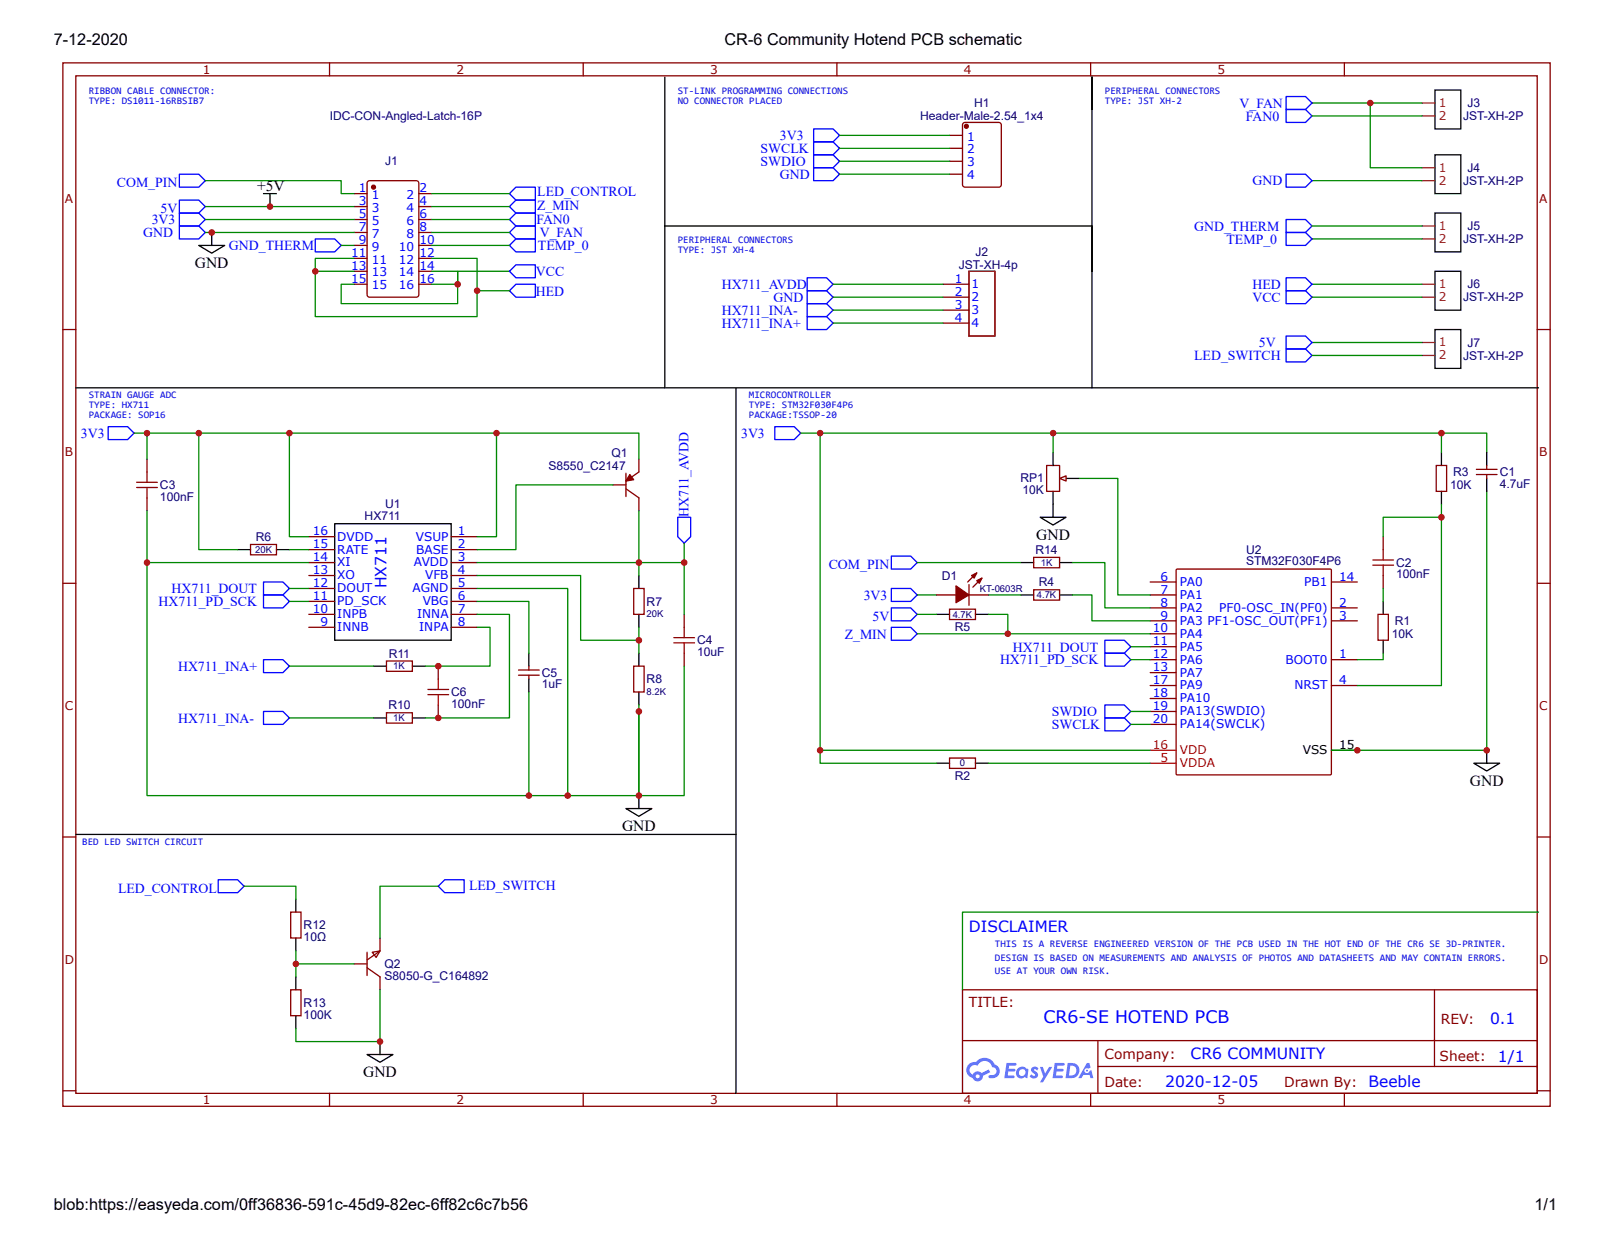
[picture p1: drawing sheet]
<svg xmlns="http://www.w3.org/2000/svg" width="279mm" height="216mm" viewBox="0 0 279 216" stroke-linecap="round" stroke-linejoin="round" font-family="sans-serif">
<g fill="none" stroke="#800" stroke-width=".22">
<path d="M10.9 10.9h257.9v180.9h-257.9zM13.1 13.1h253.5v176.5h-253.5zM57.1 10.9v2.2M101.2 10.9v2.2M145.2 10.9v2.2M189.2 10.9v2.2M233.2 10.9v2.2M10.9 57.1h2.2M266.6 57.1h2.2M10.9 101.2h2.2M266.6 101.2h2.2M10.9 145.2h2.2"/>
<path d="M266.6 145.2h2.2M166.9 171.6h99.7v18h-99.7zM248.8 171.7v13.2M10.9 189.2h2.2M57.1 189.6v2.2M101.2 189.6v2.2M145.2 189.6v2.2M167 180.5h99.5M189.2 189.6v2.2M190.4 184.9h76.1M190.4 180.5v8.9M233.2 189.6v2.2"/>
<path d="M266.6 189.2h2.2"/>
</g>
<g fill="#58f">
<path d="M179 185.1l.5-.1h.3l.3 .3-.2 .4a.3 .3 0 0 0-.3-.3 .3 .3 0 0 0-.3 .1l.1 .1a.75 .75 0 0 1 .6 .6 .75 .75 0 0 1-.3 .7l-.6 .1-.5-.3 .3-.4 .4 .3 .2-.2a1.05 1.05 0 0 1-.6-1.2z"/>
<path d="M180.4 185h.5l.4 1.2 .7-1.2h.5l-1.6 2.7h-.5l.5-1z"/>
<path d="M174.6 184.3l1.6 .1 .1 .2-.2 .2h-1.1l-.1 .5h1l.2 .3-.2 .2h-1l-.1 .7h.9l.2 .1v.3l-1.7 .1z"/>
<path d="M182.9 184.3l1.7 .1 .1 .2-.3 .2h-1l-.1 .5h1l.2 .3-.3 .2h-1l-.1 .7h1l.2 .1v.3l-1.8 .1z"/>
<path d="M188.5 184.3h.4l.2 .8-.3 .2a.45 .45 0 0 0-.7 .2 .45 .45 0 0 0 .3 .6 .45 .45 0 0 0 .6-.4l.3-.1 .3 1.4h-.5l-.1-.6h-1.1l-.3 .6h-.6z"/>
<path d="M185.2 184.3l-.4 2.7h.9a1.34 1.34 0 0 0 1.5-1.4 1.34 1.34 0 0 0-1.6-1.3zM185.6 184.8a.88 .88 0 0 1 1.1 .9 .88 .88 0 0 1-1.1 .8h-.2z"/>
<path d="M176.5 185.4a.98 .98 0 0 0-.1 1.3 .98 .98 0 0 0 1.4 .1l.4 .2 .2-1.5-.1-.1-.3-.1a.96 .96 0 0 0-1.5 .1zM176.6 186a.6 .6 0 0 1 1.2 0 .6 .6 0 0 1-1.2 0z"/>
<path d="M168 184.6a1.39 1.39 0 0 0 .7 2.3 .92 .92 0 0 0 1 .6 .92 .92 0 0 0 .8-.9l1.2-.7-.2-.4-1.3 .6a.93 .93 0 0 0-1.5 .3 .89 .89 0 0 1-.4-1.3 .89 .89 0 0 1 1.2-.3 1.35 1.35 0 0 1 1.4-.8 1.35 1.35 0 0 1 1.2 1.1 .73 .73 0 0 1 .7 .9 .73 .73 0 0 1-1 .4 .28 .28 0 0 0-.4 .3 .28 .28 0 0 0 .3 .3 1.26 1.26 0 0 0 1.6-.8 1.26 1.26 0 0 0-.8-1.6 2 2 0 0 0-3.3-.4l-.7 .1zM169.2 186.7a.35 .35 0 0 1 .7 0 .35 .35 0 0 1-.7 0z"/>
<circle cx="188.5" cy="185.7" r=".17"/>
</g>
<path d="M63.8 31.5l.3-.2h8.1a.45 .45 0 0 1 .4 .5v19.3a.45 .45 0 0 1-.4 .4h-8.1a.45 .45 0 0 1-.4-.4v-19.3z" fill="none" stroke="#800" stroke-width=".22"/>
<circle cx="64.8" cy="32.5" r=".34" fill="#800"/>
<g fill="none" stroke="#800" stroke-width=".22">
<path d="M61.4 33.6h2.3M61.4 35.8h2.3M61.4 38.1h2.3M72.6 33.6h2.3M72.6 35.8h2.3M72.6 38.1h2.3M167.1 21.4l.3-.2h5.8a.45 .45 0 0 1 .5 .5v10.3a.45 .45 0 0 1-.5 .5h-5.8a.45 .45 0 0 1-.5-.5v-10.3zM61.4 49.3h2.3M61.4 47h2.3M61.4 44.8h2.3M61.4 40.3h2.3M61.4 42.6h2.3"/>
<path d="M72.6 49.3h2.3M72.6 47h2.3M72.6 44.8h2.3M72.6 40.3h2.3M72.6 42.6h2.3"/>
<circle cx="64.8" cy="32.5" r=".34"/>
</g>
<path d="M31.1 30.2h3.4l1.1 1.1-1.1 1.2h-3.4zM31.1 34.7h3.4l1.1 1.1-1.1 1.1h-3.4zM31.1 36.9h3.4l1.1 1.2-1.1 1.1h-3.4zM31.1 39.2h3.4l1.1 1.1-1.1 1.1h-3.4zM89.5 32.5h3.3v2.2h-3.3l-1.1-1.1zM89.5 34.7h3.3v2.2h-3.3l-1.1-1.1zM89.5 36.9h3.3v2.3h-3.3l-1.1-1.1zM54.7 41.4h3.3l1.2 1.2-1.2 1.1h-3.3zM88.4 40.3l1.1-1.1h3.3v2.2h-3.3zM88.4 42.6l1.1-1.2h3.3v2.3h-3.3zM88.4 47l1.1-1.1h3.3v2.3h-3.3zM88.4 50.4l1.1-1.1h3.3v2.2h-3.3z" fill="none" stroke="#00f" stroke-width=".22"/>
<g fill="none" stroke="#080" stroke-width=".22">
<path d="M35.6 31.3h23.6v2.3h2.2M35.6 35.8h25.8M35.6 38.1h25.8M74.9 33.6h13.5M74.9 35.8h13.5M74.9 38.1h13.5M35.6 40.3h25.8M59.2 42.6h2.2M61.4 44.8h-6.7v2.2M74.9 44.8h7.8v10.1h-28v-7.9h6.7M74.9 47h4.5v2.3h-4.5M74.9 40.3h13.5"/>
<path d="M74.9 42.6h13.5M88.4 47h-9v2.3"/>
</g>
<path d="M115.3 13.4v53.9h-102.2M45.7 33.6h2.2M46.8 33.6v2.2M34.5 42.6h4.5l-2.3 1.3zM36.7 40.3v2.3" fill="none" stroke="#000" stroke-width=".22"/>
<circle cx="167.6" cy="21.9" r=".34" fill="#800"/>
<g fill="none" stroke="#800" stroke-width=".22">
<path d="M164.7 23.5h2.2M164.7 25.7h2.2M164.7 28h2.2M164.7 30.2h2.2M181.5 80.7h2.3v4.5h-2.3zM204 98.7h26.8v35.6h-26.8zM199.5 114.4h4.5M199.5 118.9h4.5M199.5 100.9h4.5M199.5 103.2h4.5M199.5 105.4h4.5M199.5 107.7h4.5"/>
<path d="M199.5 109.9h4.5M199.5 112.2h4.5M199.5 116.6h4.5M230.9 114.4h4.5M230.9 118.9h4.5M230.9 100.9h4.5M230.9 105.4h4.5M230.9 107.7h4.5M199.5 121.1h4.5M199.5 123.4h4.5M199.5 125.6h4.5"/>
<circle cx="167.6" cy="21.9" r=".34"/>
</g>
<g fill="none" stroke="#00f" stroke-width=".22">
<path d="M223.1 19h3.3l1.1 1.1-1.1 1.1h-3.3zM223.1 16.7h3.3l1.1 1.2-1.1 1.1h-3.3zM141.1 22.4h3.4l1.1 1.1-1.1 1.1h-3.4zM141.1 24.6h3.4l1.1 1.1-1.1 1.1h-3.4zM141.1 26.8h3.4l1.1 1.2-1.1 1.1h-3.4zM141.1 29.1h3.4l1.1 1.1-1.1 1.1h-3.4zM223.1 30.2h3.3l1.1 1.1-1.1 1.2h-3.3zM223.1 38.1h3.3l1.1 1.1-1.1 1.1h-3.3zM140 48.2h3.4l1.1 1.1-1.1 1.1h-3.4zM140 50.4h3.4l1.1 1.1-1.1 1.2h-3.4zM140 52.7h3.4l1.1 1.1-1.1 1.1h-3.4zM140 54.9h3.4l1.1 1.1-1.1 1.1h-3.4z"/>
<path d="M223.1 40.3h3.3l1.1 1.1-1.1 1.2h-3.3zM223.1 50.4h3.3l1.1 1.1-1.1 1.2h-3.3zM223.1 48.2h3.3l1.1 1.1-1.1 1.1h-3.3zM223.1 58.3h3.3l1.1 1.1-1.1 1.1h-3.3zM223.1 60.5h3.3l1.1 1.1-1.1 1.2h-3.3z"/>
</g>
<g fill="none" stroke="#080" stroke-width=".22">
<path d="M227.5 17.9h19.1M237.6 17.9v11.2h9M145.6 23.5h19.1M145.6 25.7h19.1M145.6 28h19.1M145.6 30.2h19.1M227.5 20.1h19.1M227.5 31.3h19.1M227.5 39.2h19.1M82.7 50.4h5.7M227.5 41.4h19.1M227.5 49.3h19.1"/>
<path d="M227.5 51.5h19.1M227.5 59.4h19.1M227.5 61.6h19.1"/>
</g>
<path d="M189.4 19v-5.6v25.8h-74.1M248.9 15.6h4.5v6.8h-4.5zM248.9 36.9h4.5v6.8h-4.5zM248.9 26.8h4.5v6.8h-4.5zM189.4 47v-7.8v28.1h-74.1M248.9 57.1h4.5v6.8h-4.5zM248.9 47h4.5v6.8h-4.5zM182.6 78.5v2.2M189.4 67.3h77.4M182.6 85.2v2.3M184.9 83h2.2M230.9 130.1h4.5" fill="none" stroke="#000" stroke-width=".22"/>
<path d="M246.6 17.9h2.3M246.6 39.2h2.3M246.6 29.1h2.3M246.6 31.3h2.3M246.6 20.1h2.3M246.6 59.4h2.3M246.6 49.3h2.3M246.6 51.5h2.3M246.6 41.4h2.3M246.6 61.6h2.3" fill="none" stroke="#8d2323" stroke-width=".22"/>
<path d="M199.5 130.1h4.5M199.5 132.4h4.5" fill="none" stroke="#f00" stroke-width=".22"/>
<path d="M183.8 83l1.1-.5v.9z" fill="#efefef"/>
<g fill="none" stroke="#800" stroke-width=".22">
<path d="M25.5 79.6v2.2M110.8 79.6v2.2l-2.2 1.6M25.5 86.3v2.3M43.5 94.4h4.4v1.8h-4.4zM53.6 93.1h4.4M53.6 95.3h4.4M53.6 97.6h4.4M53.6 99.8h4.4M78.3 93.1h4.4M78.3 95.3h4.4M78.3 97.6h4.4M78.3 99.8h4.4"/>
<path d="M106.3 84.1h2.3M108.6 84.8l2.2 1.5v2.3M108.6 82.1v4M179.3 96.7h4.5v1.8h-4.5zM183.8 83l1.1-.5v.9zM239.9 93.1v2.2M239.9 99.8v2.2M249.1 80.7h1.8v4.5h-1.8zM256.1 82.3h3.5M256.1 81.4h3.5M257.8 80.7v.7M257.8 82.3v.7"/>
<path d="M53.6 102h4.4M53.6 104.3h4.4M53.6 106.5h4.4M53.6 108.8h4.4M67 114.6h4.5v1.8h-4.5zM76 115.5v2.3M78.3 102h4.4M78.3 104.3h4.4M78.3 106.5h4.4M78.3 108.8h4.4M89.9 117.1h3.6M89.9 116.2h3.6"/>
<path d="M91.7 115.5v.7M91.7 117.1v.7M109.9 115.5h1.8v4.5h-1.8zM109.9 102h1.8v4.5h-1.8zM118.7 106.5v2.3M118.7 113.3v2.2M164.7 105.6h4.5v1.8h-4.5zM179.3 102.3h4.5v1.8h-4.5zM239 106.5h1.8v4.5h-1.8zM67 123.6h4.5v1.8h-4.5zM76 122.3v2.2M164.7 131.5h4.5v1.8h-4.5z"/>
</g>
<g fill="none" stroke="#000" stroke-width=".22">
<path d="M127.6 67.3v122.3M250 78.5v2.2M257.8 78.5v2.2M41.2 95.3h2.3M47.9 95.3h2.3M58 90.8h20.3v20.2h-20.3zM110.8 99.8v2.2M177 97.6h2.3M180.4 89.7h4.5l-2.3 1.3zM182.6 87.5v2.2M183.8 97.6h2.2M250 85.2v2.3"/>
<path d="M257.8 83v2.2M64.8 115.5h2.2M71.5 115.5h2.3M91.7 113.3v2.2M91.7 117.8v2.2M110.8 106.5v2.3M110.8 113.3v2.2M162.4 106.5h2.3M169.2 106.5h2.2M177 103.2h2.3M183.8 103.2h2.2M239.9 104.3v2.2"/>
<path d="M239.9 111v2.3M64.8 124.5h2.2M71.5 124.5h2.3M110.8 120v2.3M162.4 132.4h2.3M169.2 132.4h2.2M255.6 132.4h4.5l-2.3 1.3zM257.8 130.1v2.3"/>
</g>
<path d="M134.4 74h3.3l1.2 1.1-1.2 1.1h-3.3zM154.6 96.4h3.3l1.2 1.2-1.2 1.1h-3.3zM45.7 103.2h3.4l1.1 1.1-1.1 1.1h-3.4zM45.7 100.9h3.4l1.1 1.1-1.1 1.2h-3.4zM154.6 108.8h3.3l1.2 1.1-1.2 1.1h-3.3zM154.6 105.4h3.3l1.2 1.1-1.2 1.2h-3.3zM154.6 102h3.3l1.2 1.2-1.2 1.1h-3.3zM191.6 111h3.4l1.1 1.2-1.1 1.1h-3.4zM191.6 113.3h3.4l1.1 1.1-1.1 1.1h-3.4zM191.6 124.5h3.4l1.1 1.1-1.1 1.1h-3.4zM191.6 122.3h3.4l1.1 1.1-1.1 1.1h-3.4z" fill="none" stroke="#00f" stroke-width=".22"/>
<g fill="none" stroke="#080" stroke-width=".22">
<path d="M138.9 75.1h3.3M182.6 75.1h-40.4v57.3h20.2M182.6 78.5v-3.4h75.2v3.4M159.1 97.6h17.9M186 97.6h5.6v7.8h7.9M187.1 83h6.8v20.2h5.6M250 87.5v31.4h-14.6M250 89.7h-10.1v3.4M257.8 85.2v44.9h-26.9M50.2 102h3.4M50.2 104.3h3.4M159.1 106.5h3.3"/>
<path d="M159.1 109.9h40.4M159.1 103.2h3.3M171.4 106.5h3.4v3.4M171.4 103.2h5.6M186 103.2h3.4v4.5h10.1M196.1 112.2h3.4M196.1 114.4h3.4M239.9 113.3v1.1h-4.5M239.9 102v2.3M142.2 130.1h57.3M171.4 132.4h28.1M196.1 123.4h3.4"/>
<path d="M196.1 125.6h3.4"/>
</g>
<g fill="none" stroke="#a00000" stroke-width=".22">
<path d="M23.7 84.5h3.6M23.7 83.6h3.6M25.5 81.8v1.8M25.5 84.5v1.8M238.1 98h3.6M238.1 97.1h3.6M239.9 95.3v1.8M239.9 98v1.8M74.2 119.6h3.6M76 117.8v1.8M116.9 111.5h3.6M116.9 110.6h3.6"/>
<path d="M118.7 108.8v1.8M118.7 111.5v1.8M74.2 120.5h3.6M76 120.5v1.8"/>
</g>
<path d="M109.2 82.3l.7 .9-1.3 .2z" fill="#800"/>
<path d="M109.2 82.3l.7 .9-1.3 .2zM50.4 158.2h1.8v4.5h-1.8zM50.4 171.6h1.8v4.5h-1.8zM61.4 167.2h2.3M63.7 167.8l2.2 1.6v2.2M63.7 165.1v4.1M64.6 165.1l1.3-.2-.7 1.1zM65.9 162.7v2.2l-2.2 1.6" fill="none" stroke="#800" stroke-width=".22"/>
<path d="M18.8 74h3.3l1.2 1.1-1.2 1.1h-3.3zM117.5 89.7h2.3v3.4l-1.1 1.1-1.2-1.1zM45.7 114.4h3.4l1.1 1.1-1.1 1.1h-3.4zM45.7 123.4h3.4l1.1 1.1-1.1 1.1h-3.4zM37.8 152.6h3.4l1.1 1.1-1.1 1.1h-3.4zM76 153.7l1.1-1.1h3.4v2.2h-3.4z" fill="none" stroke="#00f" stroke-width=".22"/>
<g fill="none" stroke="#080" stroke-width=".22">
<path d="M61.4 49.3h-2.2v3.4h20.2v-3.4M23.3 75.1h26.9v18h3.4M25.5 75.1v4.5M34.5 75.1v20.2h6.7M50.2 75.1h35.9v18h-3.4M86.1 75.1h24.7v4.5M250 75.1v3.4M25.5 88.6v9M50.2 95.3h3.4M53.6 97.6h-28.1v40.4h85.3v-14.6M82.7 99.8h18v11.2h10.1M106.3 84.1h-16.8v11.2h-6.8"/>
<path d="M110.8 88.6v9h-28.1M110.8 99.8v-2.2h7.9v8.9M118.7 94.2v3.4M50.2 115.5h14.6M82.7 104.3h9v9M82.7 102h15.8v36M82.7 106.5h5.7v18h-14.6M82.7 108.8h2.3v6.7h-11.2M110.8 108.8v4.5M118.7 115.5v22.5h-7.9v-15.7M50.2 124.5h14.6M91.7 120v18"/>
<path d="M42.3 153.7h9v2.2M76 153.7h-10.1v9M266.8 158.2h-99.9v13.4M51.3 164.9v4.5M51.3 167.2h10.1M65.9 171.6v9h-14.6v-2.2"/>
</g>
<path d="M110.8 138v2.2M13.1 144.7h114.5M51.3 155.9v2.3M108.6 140.2h4.4l-2.2 1.4zM51.3 162.7v2.2M51.3 169.4v2.2M51.3 176.1v2.3M63.7 182.9h4.5l-2.3 1.3zM65.9 180.6v2.3" fill="none" stroke="#000" stroke-width=".22"/>
<path d="M169.4 100.7l.9-.4-.5 .9z" fill="#800"/>
<path d="M169.4 100.7l.9-.4-.5 .9z" fill="none" stroke="#800" stroke-width=".22"/>
<path d="M168.5 99.8l.9-.4-.5 .9z" fill="#800"/>
<path d="M168.5 99.8l.9-.4-.5 .9zM169.4 99.4l-1.6 1.5M162.4 103.2h3.4M168.1 103.2h3.3M168.1 101.4v3.6M170.3 100.3l-1.6 1.5" fill="none" stroke="#800" stroke-width=".22"/>
<path d="M165.8 101.6l2.3 1.6-2.3 1.3z" fill="#800"/>
<path d="M163.6 49.3h4.5M163.6 51.5h4.5M163.6 53.8h4.5M163.6 56h4.5M165.8 101.6l2.3 1.6-2.3 1.3z" fill="none" stroke="#800" stroke-width=".22"/>
<path d="M168.1 47h4.4v11.3h-4.4z" fill="none" stroke="#000" stroke-width=".22"/>
<path d="M168.1 47h4.4v11.3h-4.4z" fill="none" stroke="#8d2323" stroke-width=".22"/>
<path d="M144.5 56h19.1M144.5 53.8h19.1M144.5 51.5h19.1M144.5 49.3h19.1" fill="none" stroke="#080" stroke-width=".22"/>
<g fill="#c00">
<circle cx="54.7" cy="47" r=".56"/>
<circle cx="79.4" cy="49.3" r=".56"/>
<circle cx="36.7" cy="40.3" r=".56"/>
<circle cx="82.7" cy="50.4" r=".56"/>
<circle cx="237.6" cy="17.9" r=".56"/>
<circle cx="174.8" cy="109.9" r=".56"/>
<circle cx="142.2" cy="130.1" r=".56"/>
<circle cx="250" cy="89.7" r=".56"/>
<circle cx="182.6" cy="75.1" r=".56"/>
<circle cx="142.2" cy="75.1" r=".56"/>
<circle cx="34.5" cy="75.1" r=".56"/>
<circle cx="50.2" cy="75.1" r=".56"/>
<circle cx="86.1" cy="75.1" r=".56"/>
<circle cx="110.8" cy="123.4" r=".56"/>
<circle cx="110.8" cy="97.6" r=".56"/>
<circle cx="110.8" cy="111" r=".56"/>
<circle cx="235.4" cy="130.1" r=".56"/>
<circle cx="250" cy="75.1" r=".56"/>
<circle cx="257.8" cy="130.1" r=".56"/>
<circle cx="25.5" cy="75.1" r=".56"/>
<circle cx="25.5" cy="97.6" r=".56"/>
<circle cx="110.8" cy="138" r=".56"/>
<circle cx="98.5" cy="138" r=".56"/>
<circle cx="91.7" cy="138" r=".56"/>
<circle cx="76" cy="124.5" r=".56"/>
<circle cx="76" cy="115.5" r=".56"/>
<circle cx="118.7" cy="97.6" r=".56"/>
<circle cx="51.3" cy="167.2" r=".56"/>
<circle cx="65.9" cy="180.6" r=".56"/>
<circle cx="46.8" cy="35.8" r=".56"/>
</g>
<text font-size="3" fill="#00f" x="181" y="177.4">CR6-SE HOTEND PCB</text>
<g font-size="2.8">
<text x="9.3" y="7.8">7-12-2020</text>
<text x="125.7" y="7.8">CR-6 Community Hotend PCB schematic</text>
<text x="9.3" y="209.9">blob:https://easyeda.com/0ff36836-591c-45d9-82ec-6ff82c6c7b56</text>
<text x="266.1" y="209.9">1/1</text>
</g>
<g font-size="2.7">
<text x="44.6" y="33.1">+5V</text>
<text x="33.8" y="46.4">GND</text>
<text x="179.7" y="93.6">GND</text>
<text x="254.9" y="136.2">GND</text>
<text x="107.9" y="144.1">GND</text>
<text x="63" y="186.8">GND</text>
</g>
<g font-size="2.7" fill="#00f">
<text x="67" y="102" transform="rotate(-90 67 102)">HX711</text>
<text x="168.1" y="161.5">DISCLAIMER</text>
<text x="258.4" y="177.5">0.1</text>
<text x="206.5" y="183.6">CR6 COMMUNITY</text>
<text x="259.8" y="184.1">1/1</text>
<text x="202.1" y="188.6">2020-12-05</text>
<text x="237.3" y="188.5">Beeble</text>
</g>
<g font-size="2.4" fill="#00f">
<text x="215" y="18.7">V_FAN</text>
<text x="216.1" y="20.9">FAN0</text>
<text x="131.9" y="26.6">SWCLK</text>
<text x="131.9" y="28.8">SWDIO</text>
<text x="135.3" y="24.3">3V3</text>
<text x="20.3" y="32.5">COM_PIN</text>
<text x="93.2" y="34">LED_CONTROL</text>
<text x="135.3" y="31">GND</text>
<text x="217.2" y="32.2">GND</text>
<text x="24.8" y="41.1">GND</text>
<text x="26.3" y="38.9">3V3</text>
<text x="27.8" y="36.9">5V</text>
<text x="93" y="38.9">FAN0</text>
<text x="93.2" y="36.4">Z_MIN</text>
<text x="93.6" y="41.1">V_FAN</text>
<text x="207.1" y="40">GND_THERM</text>
<text x="39.7" y="43.4">GND_THERM</text>
<text x="92.9" y="47.9">VCC</text>
<text x="93.3" y="43.4">TEMP_0</text>
<text x="212.7" y="42.3">TEMP_0</text>
<text x="92.9" y="51.2">HED</text>
<text x="125.2" y="50.1">HX711_AVDD</text>
<text x="134.2" y="52.4">GND</text>
<text x="217.2" y="50.1">HED</text>
<text x="217.2" y="52.4">VCC</text>
<text x="125.2" y="56.9">HX711_INA+</text>
<text x="125.2" y="54.6">HX711_INA-</text>
<text x="207.1" y="62.5">LED_SWITCH</text>
<text x="218.3" y="60.2">5V</text>
<text x="14" y="75.9">3V3</text>
<text x="128.5" y="75.9">3V3</text>
<text x="119.4" y="89.6" transform="rotate(-90 119.4 89.6)">HX711_AVDD</text>
<text x="143.7" y="98.7">COM_PIN</text>
<text x="27.5" y="105.1">HX711_PD_SCK</text>
<text x="29.8" y="102.9">HX711_DOUT</text>
<text x="149.8" y="104">3V3</text>
<text x="151.3" y="107.7">5V</text>
<text x="146.5" y="110.7">Z_MIN</text>
<text x="175.7" y="113">HX711_DOUT</text>
<text x="30.9" y="116.3">HX711_INA+</text>
<text x="173.4" y="115.2">HX711_PD_SCK</text>
<text x="30.9" y="125.3">HX711_INA-</text>
<text x="182.4" y="124.2">SWDIO</text>
<text x="182.4" y="126.5">SWCLK</text>
<text x="20.5" y="154.8">LED_CONTROL</text>
<text x="81.3" y="154.4">LED_SWITCH</text>
</g>
<g font-size="2.4" fill="#800">
<text x="168.1" y="174.6">TITLE:</text>
<text x="249.9" y="177.5">REV:</text>
<text x="191.5" y="183.6">Company:</text>
<text x="249.7" y="184">Sheet:</text>
<text x="191.5" y="188.5">Date:</text>
<text x="222.7" y="188.5">Drawn By:</text>
</g>
<g font-size="2.1" fill="#800">
<text x="35.1" y="12.8">1</text>
<text x="79.2" y="12.8">2</text>
<text x="123.2" y="12.8">3</text>
<text x="167.2" y="12.8">4</text>
<text x="211.2" y="12.8">5</text>
<text x="11.2" y="35.1">A</text>
<text x="266.9" y="35.1">A</text>
<text x="11.2" y="79.2">B</text>
<text x="266.9" y="79.2">B</text>
<text x="11.2" y="123.2">C</text>
<text x="266.9" y="123.2">C</text>
<text x="11.2" y="167.2">D</text>
<text x="266.9" y="167.2">D</text>
<text x="35.1" y="191.5">1</text>
<text x="79.2" y="191.5">2</text>
<text x="123.2" y="191.5">3</text>
<text x="167.2" y="191.5">4</text>
<text x="211.2" y="191.5">5</text>
</g>
<g font-size="2.1" fill="#000080">
<text x="57.2" y="20.9">IDC-CON-Angled-Latch-16P</text>
<text x="159.6" y="20.8">Header-Male-2.54_1x4</text>
<text x="169" y="18.6">H1</text>
<text x="253.7" y="20.8">JST-XH-2P</text>
<text x="254.5" y="18.6">J3</text>
<text x="66.8" y="28.6">J1</text>
<text x="254.5" y="29.8">J4</text>
<text x="253.7" y="32">JST-XH-2P</text>
<text x="254.5" y="39.9">J5</text>
<text x="166.3" y="46.6">JST-XH-4p</text>
<text x="169.2" y="44.4">J2</text>
<text x="253.7" y="42.1">JST-XH-2P</text>
<text x="253.7" y="52.2">JST-XH-2P</text>
<text x="254.5" y="50">J6</text>
<text x="253.7" y="62.3">JST-XH-2P</text>
<text x="254.5" y="60.1">J7</text>
<text x="95.1" y="81.5">S8550_C2147</text>
<text x="106" y="79.2">Q1</text>
<text x="177" y="83.6">RP1</text>
<text x="252" y="82.6">R3</text>
<text x="260.1" y="82.6">C1</text>
<text x="27.7" y="86.8">100nF</text>
<text x="27.7" y="84.8">C3</text>
<text x="66.8" y="88.1">U1</text>
<text x="177.3" y="85.7">10K</text>
<text x="251.5" y="84.8">10K</text>
<text x="260.1" y="84.6">4.7uF</text>
<text x="44.4" y="93.8">R6</text>
<text x="63.2" y="90.2">HX711</text>
<text x="216.1" y="96">U2</text>
<text x="163.3" y="100.5">D1</text>
<text x="179.6" y="96">R14</text>
<text x="180.2" y="101.7">R4</text>
<text x="216.1" y="98">STM32F030F4P6</text>
<text x="242.1" y="100.3">100nF</text>
<text x="242.1" y="98.3">C2</text>
<text x="112.2" y="105">R7</text>
<text x="120.9" y="113.8">10uF</text>
<text x="120.9" y="111.8">C4</text>
<text x="165.6" y="109.5">R5</text>
<text x="241.4" y="110.6">10K</text>
<text x="241.9" y="108.4">R1</text>
<text x="67.4" y="114">R11</text>
<text x="94" y="119.4">1uF</text>
<text x="94" y="117.4">C5</text>
<text x="112.2" y="118.5">R8</text>
<text x="67.4" y="123">R10</text>
<text x="78.3" y="122.7">100nF</text>
<text x="78.3" y="120.8">C6</text>
<text x="165.6" y="135.3">R2</text>
<text x="52.7" y="161.2">R12</text>
<text x="52.7" y="163.2">10Ω</text>
<text x="66.7" y="167.9">Q2</text>
<text x="66.7" y="169.9">S8050-G_C164892</text>
<text x="52.7" y="176.6">100K</text>
<text x="52.7" y="174.6">R13</text>
</g>
<g font-size="2.1" fill="#8d2323">
<text x="249.5" y="18.5">1</text>
<text x="249.5" y="20.8">2</text>
<text x="249.5" y="29.8">1</text>
<text x="249.5" y="32">2</text>
<text x="249.5" y="39.9">1</text>
<text x="249.5" y="42.1">2</text>
<text x="249.5" y="50">1</text>
<text x="249.5" y="52.2">2</text>
<text x="249.5" y="60.1">1</text>
<text x="249.5" y="62.3">2</text>
</g>
<g font-size="2.1" fill="#00f">
<text x="167.8" y="24.4">1</text>
<text x="167.8" y="26.6">2</text>
<text x="167.8" y="28.9">3</text>
<text x="62.2" y="33.4">1</text>
<text x="62.2" y="35.6">3</text>
<text x="64.5" y="34.5">1</text>
<text x="70.5" y="34.5">2</text>
<text x="72.8" y="35.6">4</text>
<text x="72.8" y="33.4">2</text>
<text x="167.8" y="31.1">4</text>
<text x="62.2" y="37.8">5</text>
<text x="62.2" y="40.1">7</text>
<text x="64.5" y="36.7">3</text>
<text x="64.5" y="39">5</text>
<text x="64.5" y="41.2">7</text>
<text x="70.5" y="41.2">8</text>
<text x="70.5" y="39">6</text>
<text x="70.5" y="36.7">4</text>
<text x="72.8" y="40.1">8</text>
<text x="72.8" y="37.8">6</text>
<text x="60.9" y="44.6">11</text>
<text x="60.9" y="46.8">13</text>
<text x="62.2" y="42.3">9</text>
<text x="64.5" y="43.5">9</text>
<text x="64.5" y="45.7">11</text>
<text x="64.5" y="47.9">13</text>
<text x="69.1" y="47.9">14</text>
<text x="69.1" y="45.7">12</text>
<text x="69.1" y="43.5">10</text>
<text x="72.8" y="46.8">14</text>
<text x="72.8" y="44.6">12</text>
<text x="72.8" y="42.3">10</text>
<text x="60.9" y="49.1">15</text>
<text x="64.5" y="50.2">15</text>
<text x="69.1" y="50.2">16</text>
<text x="72.8" y="49.1">16</text>
<text x="165.6" y="49.1">1</text>
<text x="165.6" y="51.3">2</text>
<text x="165.6" y="53.6">3</text>
<text x="168.5" y="50">1</text>
<text x="168.5" y="52.2">2</text>
<text x="165.6" y="55.8">4</text>
<text x="168.5" y="54.5">3</text>
<text x="168.5" y="56.7">4</text>
<text x="54.3" y="95.1">15</text>
<text x="54.3" y="92.8">16</text>
<text x="58.5" y="96">RATE</text>
<text x="58.5" y="93.7">DVDD</text>
<text x="72.1" y="93.7">VSUP</text>
<text x="72.2" y="96">BASE</text>
<text x="79.4" y="92.8">1</text>
<text x="79.4" y="95.1">2</text>
<text x="54.3" y="101.8">12</text>
<text x="54.3" y="99.6">13</text>
<text x="54.3" y="97.3">14</text>
<text x="58.5" y="100.5">XO</text>
<text x="58.5" y="98.2">XI</text>
<text x="71.8" y="98.2">AVDD</text>
<text x="73.7" y="100.5">VFB</text>
<text x="79.4" y="97.3">3</text>
<text x="79.4" y="99.6">4</text>
<text x="79.4" y="101.8">5</text>
<text x="201.3" y="100.7">6</text>
<text x="204.6" y="101.6">PA0</text>
<text x="226.2" y="101.6">PB1</text>
<text x="232.3" y="100.7">14</text>
<text x="54.3" y="106.3">10</text>
<text x="54.3" y="104.1">11</text>
<text x="58.5" y="107.2">INPB</text>
<text x="58.5" y="105">PD_SCK</text>
<text x="58.5" y="102.7">DOUT</text>
<text x="71.6" y="102.7">AGND</text>
<text x="72.4" y="107.2">INNA</text>
<text x="73.3" y="105">VBG</text>
<text x="79.4" y="104.1">6</text>
<text x="79.4" y="106.3">7</text>
<text x="201.3" y="102.9">7</text>
<text x="201.3" y="105.2">8</text>
<text x="201.3" y="107.4">9</text>
<text x="204.6" y="103.8">PA1</text>
<text x="204.6" y="106.1">PA2</text>
<text x="211.5" y="106.1">PF0-OSC_IN(PF0)</text>
<text x="232.3" y="105.2">2</text>
<text x="232.3" y="107.4">3</text>
<text x="55.6" y="108.6">9</text>
<text x="58.5" y="109.5">INNB</text>
<text x="72.7" y="109.5">INPA</text>
<text x="79.4" y="108.6">8</text>
<text x="200" y="109.7">10</text>
<text x="200" y="111.9">11</text>
<text x="204.6" y="108.3">PA3 PF1-OSC_OUT(PF1)</text>
<text x="204.6" y="110.6">PA4</text>
<text x="204.6" y="112.8">PA5</text>
<text x="200" y="114.2">12</text>
<text x="200" y="116.4">13</text>
<text x="200" y="118.7">17</text>
<text x="204.6" y="115.1">PA6</text>
<text x="204.6" y="117.3">PA7</text>
<text x="204.6" y="119.6">PA9</text>
<text x="222.9" y="115.1">BOOT0</text>
<text x="224.5" y="119.6">NRST</text>
<text x="232.3" y="114.2">1</text>
<text x="232.3" y="118.7">4</text>
<text x="200" y="120.9">18</text>
<text x="200" y="123.2">19</text>
<text x="200" y="125.4">20</text>
<text x="204.6" y="121.8">PA10</text>
<text x="204.6" y="124">PA13(SWDIO)</text>
<text x="204.6" y="126.3">PA14(SWCLK)</text>
</g>
<g font-size="2.1" fill="#f00">
<text x="200" y="129.9">16</text>
<text x="204.6" y="130.8">VDD</text>
<text x="201.3" y="132.1">5</text>
<text x="204.6" y="133">VDDA</text>
</g>
<g font-size="2.1">
<text x="226" y="130.8">VSS</text>
<text x="232.3" y="129.9">15</text>
</g>
<g font-size="1.7" fill="#0000c2">
<text x="15.4" y="16.3">RIBBON CABLE CONNECTOR:</text>
<text x="117.5" y="16.3">ST-LINK PROGRAMMING CONNECTIONS</text>
<text x="191.6" y="16.3">PERIPHERAL CONNECTORS</text>
<text x="15.4" y="18">TYPE: DS1011-16RBSIB7</text>
<text x="117.5" y="18">NO CONNECTOR PLACED</text>
<text x="191.6" y="18">TYPE: JST XH-2</text>
<text x="117.5" y="42.1">PERIPHERAL CONNECTORS</text>
<text x="117.5" y="43.8">TYPE: JST XH-4</text>
<text x="15.4" y="69">STRAIN GAUGE ADC</text>
<text x="15.4" y="70.8">TYPE: HX711</text>
<text x="129.9" y="69">MICROCONTROLLER</text>
<text x="129.9" y="70.8">TYPE: STM32F030F4P6</text>
<text x="15.4" y="72.5">PACKAGE: SOP16</text>
<text x="129.9" y="72.5">PACKAGE:TSSOP-20</text>
<text x="14.3" y="146.5">BED LED SWITCH CIRCUIT</text>
<text x="172.5" y="164.3">THIS IS A REVERSE ENGINEERED VERSION OF THE PCB USED IN THE HOT END OF THE CR6 SE 3D-PRINTER.</text>
<text x="172.5" y="166.7">DESIGN IS BASED ON MEASUREMENTS AND ANALYSIS OF PHOTOS AND DATASHEETS AND MAY CONTAIN ERRORS.</text>
<text x="172.5" y="168.9">USE AT YOUR OWN RISK.</text>
</g>
<g font-size="1.6" fill="#000080">
<text x="44.3" y="95.9">20K</text>
<text x="180.5" y="98.1">1K</text>
<text x="112.2" y="107">20K</text>
<text x="165.2" y="107.1">4.7K</text>
<text x="169.9" y="102.6">KT-0603R</text>
<text x="179.8" y="103.8">4.7K</text>
<text x="68.2" y="116.1">1K</text>
<text x="68.2" y="125.1">1K</text>
<text x="112.2" y="120.5">8.2K</text>
<text x="166.5" y="132.9">0</text>
</g>
</svg>
